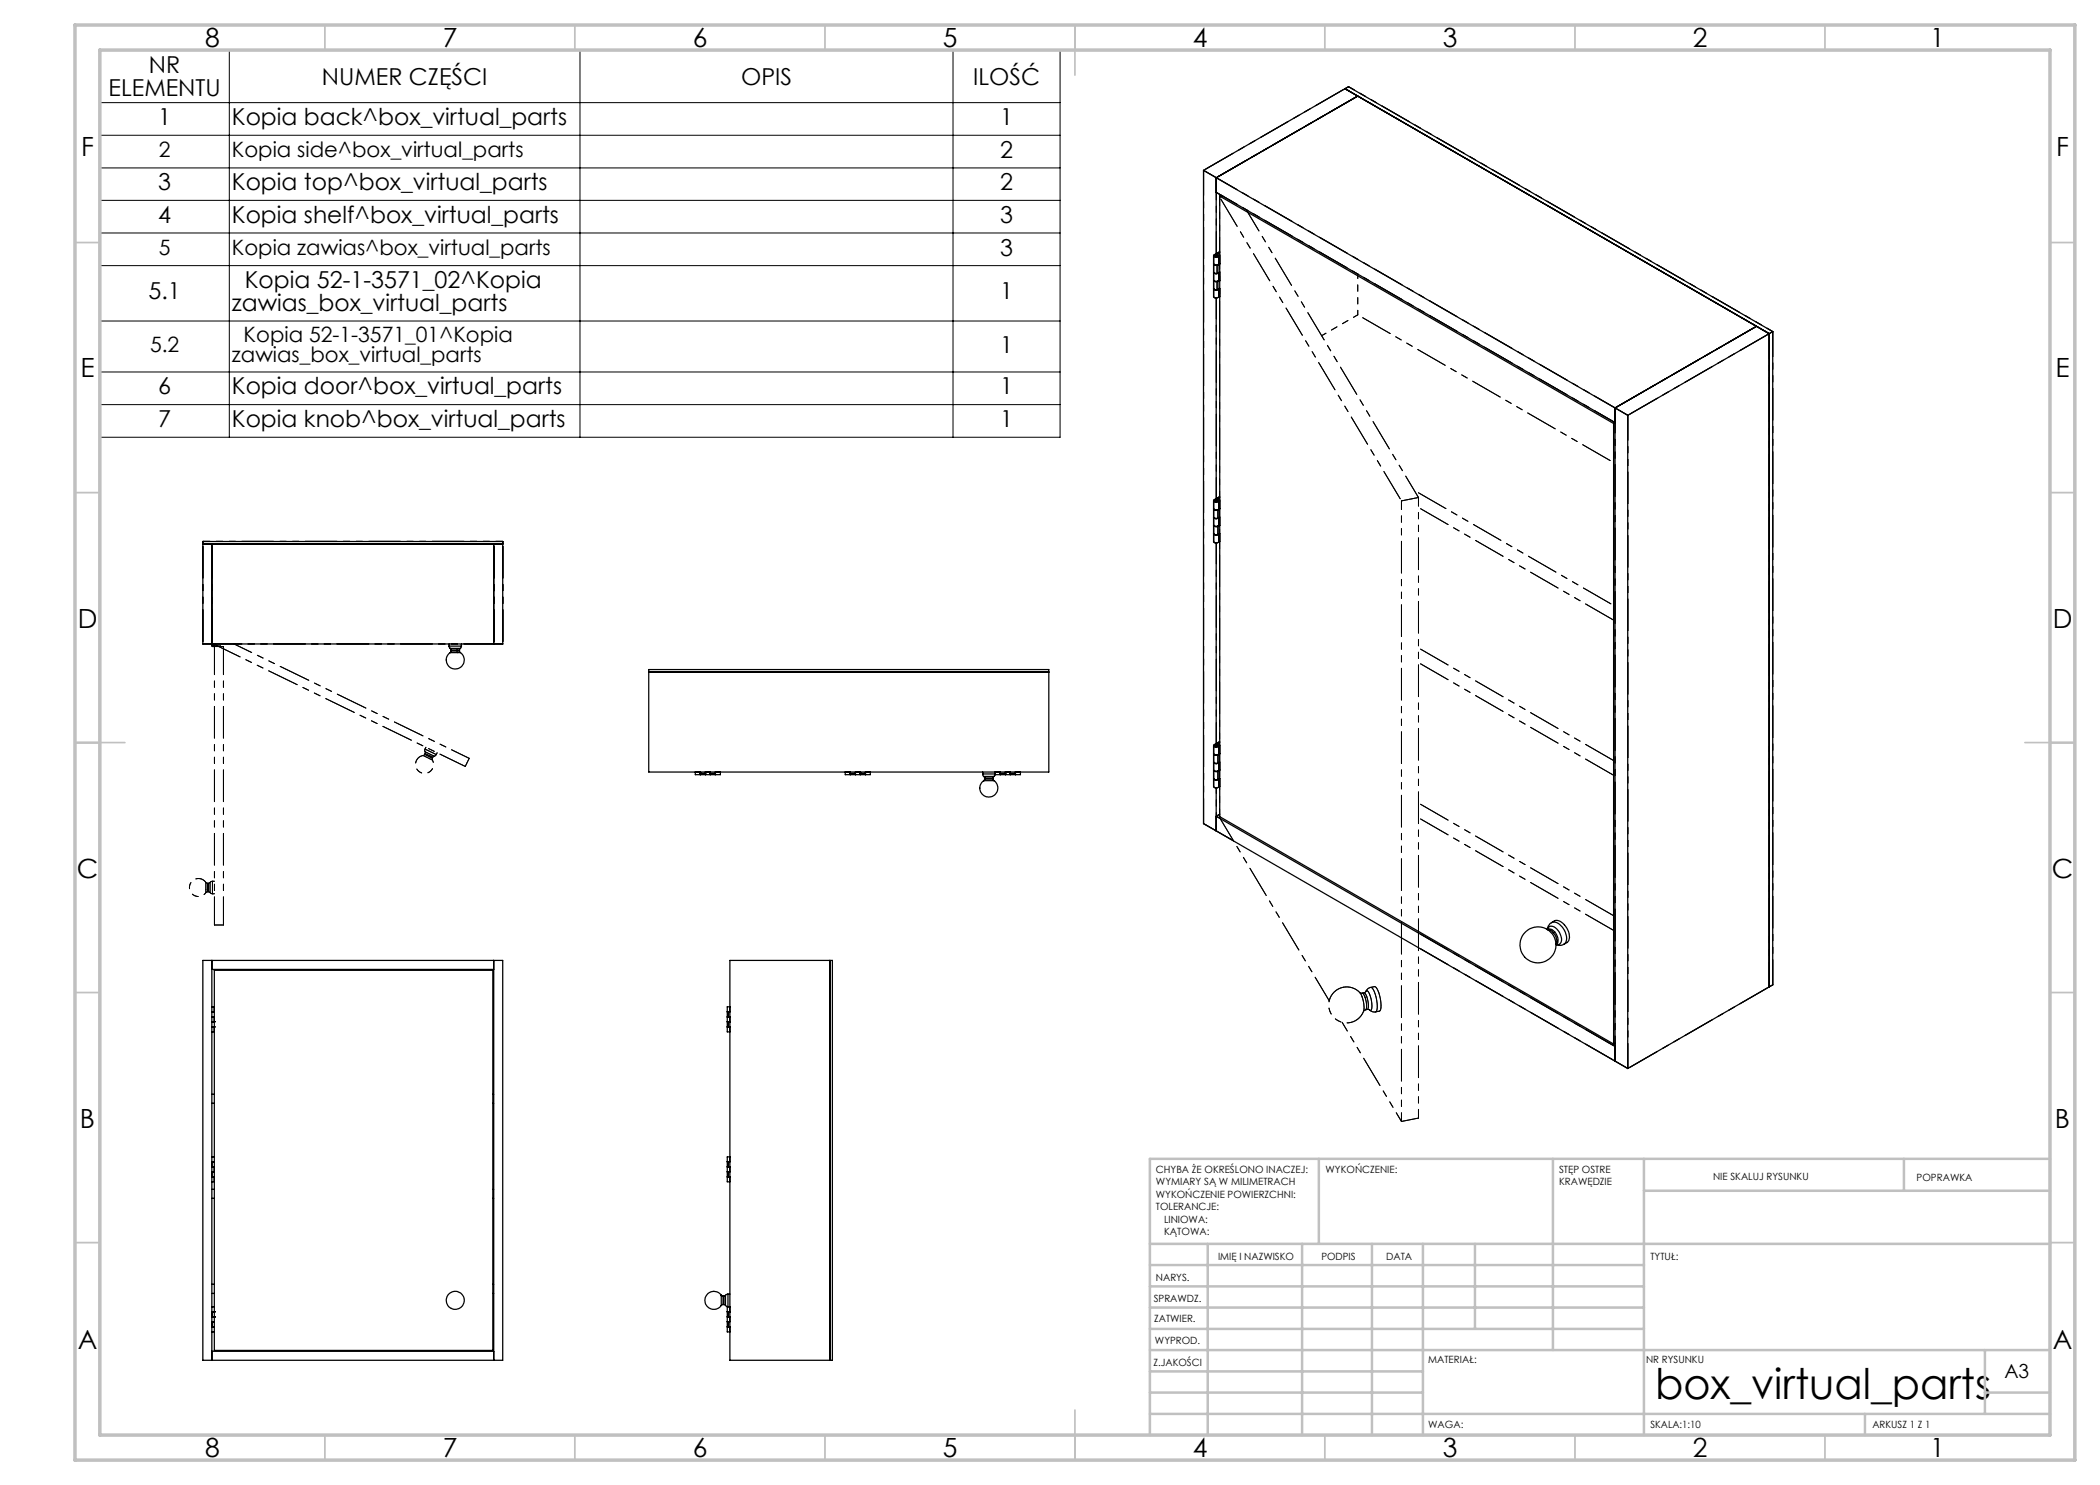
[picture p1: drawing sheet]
<svg xmlns="http://www.w3.org/2000/svg" width="420mm" height="297mm" viewBox="0 0 420 297" stroke-linecap="round" stroke-linejoin="round" font-family="sans-serif">
<g fill="none" stroke="#000" stroke-width=".2">
<path d="M20 10h192v77.5h-192zM45.9 10v77.5M116 10v77.5M190.6 10v77.5M20 27.1h192M20 33.6h192M20 20.5h192M20 40.1h192M20 46.6h192M20 53.1h192M20 64.2h192M20 74.4h192"/>
<path d="M20 80.9h192"/>
</g>
<g fill="none" stroke="#c0c0c0" stroke-width=".35">
<path d="M65 5v5M115 5v5M165 5v5M215 5v10M265 5v5M315 5v5M365 5v5M15 48.5h5M410 48.5h5M15 98.5h5M410 98.5h5M15 148.5h10"/>
<path d="M405 148.5h10M15 198.5h5M410 198.5h5M15 248.5h5M410 248.5h5M65 287v5M115 287v5M165 287v5M215 282v10M265 287v5M315 287v5M365 287v5"/>
</g>
<g fill="none" stroke="#c0c0c0" stroke-width=".5">
<path d="M263.8 231.8v17M310.6 231.8v38.2M328.8 231.8v55.2M328.8 238.2h81.2M380.8 231.8v6.4M410 231.8h-180v55.2M230 248.8h180M230 257.3h98.8M230 253h98.8M241.5 248.8v38.2M260.4 248.8v38.2M274.4 248.8v38.2"/>
<path d="M284.6 248.8v38.2M295 248.8v17M230 265.8h98.8M230 261.5h98.8M230 278.5h54.6M230 274.3h54.6M230 270h180M397 278.5h13M397 270v12.8M230 282.8h180M373 282.8v4.2"/>
</g>
<path d="M15 5h400v287h-400zM20 10h390v277h-390z" fill="none" stroke="#c0c0c0" stroke-width=".7"/>
<g fill="none" stroke="#000" stroke-width=".25">
<path d="M269 17.7l2.5 1.5-28.3 16.4M269 17.7l84.8 49M269 17.7l-28.3 16.4M269 17.7l.7-.3 84.8 48.9M240.7 34.1l2.5 1.5M240.7 34.1v130.6l2.5 1.5M243.2 38.5l79.8 46-.3 .2M243.2 35.6v15.1M243.2 35.6l79.8 46M243.9 39.2v124.1l78.8 45.5M243.9 39.2l78.8 45.5M244.2 39l-.3 .2"/>
<path d="M242.7 52.8l.3 .3 .6-.1M242.7 56.1l.3 .2h.6M242.7 52.7a.58 .58 0 0 0 1 0M242.7 56a.6 .6 0 0 0 1 0M242.7 52.8v6.5a.6 .6 0 0 0 1 0v-1.5M242.7 51.1v1.6M243 51.1a.27 .27 0 0 1 .3-.1 .27 .27 0 0 1 .2 .3h-.5zM243.2 59.6v40.1M243.6 53v1.6M243.6 56.3v1.6M243.7 54.6l-.6 .1-.4-.3 .2 .2h.7M243.7 57.8a.61 .61 0 0 1-1-.1l.5 .3 .4-.1"/>
<path d="M243.7 51.1v1.6M243.7 54.5v1.5M243.8 51.1v1.6M243.8 54.5v1.4M243.8 57.7v1.5l.1 .1M243.8 55.9l.1 .2-.3 .2M243.8 52.7l.1 .1-.3 .2M243.8 51.1h.1M243.8 52.7h-.1M243.8 55.9l-.1 .1M243.8 58.7l-.1 .1M243.9 50.3l-1.2 .7a.46 .46 0 0 0 .5 .5 .46 .46 0 0 0 .5-.5l-.4-.1v.1l.2 .1a.25 .25 0 0 1-.3 .2 .25 .25 0 0 1-.2-.3"/>
<path d="M243.9 57.7l-.3 .2M243.9 54.4l-.3 .2M243.9 51l-.1 .1M243.9 50.5l-.9 .5M353.8 66.7l-2.5-1.4-28.3 16.3M353.8 66.7l-28.3 16.4M353.8 66.7v130.7M354.5 66.3v130.7l-.7 .4M354.5 66.3l-.7 .4M243.9 99.3l-1.2 .7a.51 .51 0 0 0 .5 .5 .51 .51 0 0 0 .5-.4l-.4-.2 .1 .1a.25 .25 0 0 1-.2 .4 .25 .25 0 0 1-.2-.3v-.1M243.9 100h-.1M243.9 99.5l-.9 .5"/>
<path d="M322.7 84.7v124.1M323 81.6v130.6M323 81.6l2.5 1.5M325.5 83.1v130.6M40.6 108.3h59.9v20.5h-59.9zM40.6 108.8h59.9M42.4 108.8v20.3a.25 .25 0 0 0 .3 .2 .25 .25 0 0 0 .1-.3 .25 .25 0 0 0-.3-.1M98.7 108.8v20M242.7 100.2v8.1a.6 .6 0 0 0 1 0v-1.5M243 100l.5 .1a.25 .25 0 0 1-.3 .2 .25 .25 0 0 1-.2-.3zM243.2 108.6v40.1M243.6 102v1.6"/>
<path d="M243.6 105.3v1.6M243.7 103.6a.59 .59 0 0 1-1-.2l.5 .3 .4-.1M243.7 106.8a.59 .59 0 0 1-1-.1l.3 .3 .6-.1M243.7 101.7a.6 .6 0 0 1-1 0l.3 .4 .6-.1M243.7 105a.6 .6 0 0 1-1 0l.2 .3h.7M243.7 100.2v1.5M243.7 103.5v1.5M243.8 100v1.7M243.8 103.5v1.4M243.8 106.7v1.5l.1 .1M243.8 104.9l.1 .2-.3 .2M243.8 101.7l.1 .1-.3 .2"/>
<path d="M243.8 100l.1 .2M243.8 101.7h-.1M243.8 104.9l-.1 .1M243.8 107.7l-.1 .1M243.9 106.7l-.3 .2M243.9 103.4l-.3 .2M42.4 128.8v.3M42.4 128.9h.1M42.5 128.9h.2a.15 .15 0 0 1 .1 .2 .16 .16 0 0 1-.3 .1l-.1-.1M42.8 128.8v.1M42.9 128.8v.3M89.8 129.2l.2 .5"/>
<path d="M89.8 129.2h2.5M89.8 128.8v.4M90 130.5a1.79 1.79 0 0 0-.3 2.7 1.79 1.79 0 0 0 2.7 0 1.79 1.79 0 0 0-.3-2.7M90 129.7l.2 .3M90 130.5h2.1M90 129.7h2.1M90.2 130.2l-.2 .3M90.2 130.2h1.7M90.2 130h1.7M90.2 130v.2M91.9 130.2l.2 .3M91.9 130v.2"/>
<path d="M92.1 129.7l-.2 .3M92.3 129.2l-.2 .5M92.3 128.8v.4M129.8 133.9h80v20.5h-80zM129.8 134.4h80M139.1 154.4h1v.5v-.2M139.1 154.4v.5h5v-.5M139.1 154.4h.1M140.1 154.8h.1M140.1 154.5h.1M140.1 154.7h1M140.1 154.4v.3"/>
<path d="M141.1 154.8h.1M141.1 154.5h.1M141.1 154.7v.2v-.5h.9v.5l.1-.2M141.1 154.4v.3M142 154.8h.1M142 154.5h.1M142 154.4l.1 .3M142.1 154.7h1M143.1 154.7v.2M143.1 154.8h.1M143.1 154.5h.1M143.1 154.4v.3"/>
<path d="M143.1 154.4v.5M143.1 154.4h1M143.1 154.4h.1M144.1 154.4h.1M169.1 154.4h.9v.5l.1-.2M169.1 154.4v.5h5v-.5M169.1 154.4h.1M170 154.8h.1M170 154.5h.1M170 154.4l.1 .3M170.1 154.7h1M171.1 154.7v.2"/>
<path d="M171.1 154.8h.1M171.1 154.5h.1M171.1 154.4v.3M171.1 154.4h.9v.5v-.2M171.1 154.4v.5M171.1 154.4h.1M172 154.8h.1M172 154.5h.1M172 154.7h1.1M172 154.4v.3M173.1 154.7v.2M173.1 154.8h.1"/>
<path d="M173.1 154.5h.1M173.1 154.4v.3M173.1 154.4v.5M173.1 154.4h1M173.1 154.4h.1M174.1 154.4h.1M196.5 154.8l.2 .5M196.5 154.8h2.5M196.5 154.4v.4M196.7 156.1a1.79 1.79 0 0 0-.3 2.7 1.79 1.79 0 0 0 2.7 0 1.79 1.79 0 0 0-.3-2.7M196.7 155.3l.2 .3M196.7 156.1h2.1"/>
<path d="M196.7 155.3h2.1M196.9 155.8l-.2 .3M196.9 155.8h1.7M196.9 155.6h1.7M196.9 155.6v.2M198.6 155.8l.2 .3M198.6 155.6v.2M198.8 155.3l-.2 .3M199 154.8l-.2 .5M199 154.4v.4M199.1 154.4h.9v.5l.1-.2M199.1 154.4v.5h5v-.5"/>
<path d="M199.1 154.4h.1M200 154.8h.1M200 154.5h.1M200 154.4l.1 .3M200.1 154.7h1M201.1 154.8h.1M201.1 154.5h.1M201.1 154.7v.2v-.5h.9v.5l.1-.2M201.1 154.4v.3M202 154.8h.1M202 154.5h.1M202 154.4l.1 .3"/>
<path d="M202.1 154.7h1M203.1 154.7v.2M203.1 154.8h.1M203.1 154.5h.1M203.1 154.4v.3M203.1 154.4v.5M203.1 154.4h1M203.1 154.4h.1M204.1 154.4h.1M242.7 149.2v3.2l.3 .3 .6-.1M243 149l.5 .1a.25 .25 0 0 1-.3 .2 .25 .25 0 0 1-.2-.3zM243.2 157.6v8.6"/>
<path d="M243.6 151v1.6M243.6 154.3v1.6M243.7 155.8l-.2 .2h-.4l-.4-.3 .3 .3 .6-.1M243.7 152.5a.61 .61 0 0 1-1-.1v4.9a.57 .57 0 0 0 .5 .3 .57 .57 0 0 0 .5-.3v-1.5M243.7 150.7a.6 .6 0 0 1-1 0l.3 .4 .6-.1M243.7 154a.6 .6 0 0 1-1 0l.3 .3h.6M243.7 149.2v1.5M243.7 152.5v1.5M243.8 153.9l.1 .1-.3 .3M243.8 150.7l.1 .1-.3 .2M243.8 149l.1 .1M243.8 149v1.7"/>
<path d="M243.8 152.5v1.4M243.8 155.7v1.5l.1 .1M243.8 150.7h-.1M243.8 153.9l-.1 .1M243.8 156.7l-.1 .1M243.9 148.3l-1.2 .7a.46 .46 0 0 0 .5 .4 .46 .46 0 0 0 .5-.4l-.4-.1 .2 .2a.25 .25 0 0 1-.3 .2 .25 .25 0 0 1-.2-.3M243.9 155.7l-.3 .2M243.9 152.4l-.3 .2M243.9 149h-.1M243.9 148.5l-.9 .5M243.2 166.2l79.8 46M243.9 162.8l-.7 .5 79.8 46"/>
<path d="M40.6 192.1h59.9v80h-59.9zM42.4 192.1v80M42.4 193.9h56.3M42.9 194.1h55.7v76h-55.7zM98.7 192.1v80M146 192.1h20.5v80h-20.5zM166 192.1v80M309.6 185.9h.1M309.6 185.9a2.21 2.21 0 0 1 1.6 2.9M309.6 185.9h-.1a.88 .88 0 0 1 .7-.7 .88 .88 0 0 1 .9 .4 2.81 2.81 0 0 1 1 3l-.3 .3h-.6l.1-.1M309.6 185.9a1.93 1.93 0 0 1 2 2v.6l-.3 .3M310.3 184.5l-.7 .7-.1 .7"/>
<path d="M310.3 184.5a1.62 1.62 0 0 1 2.6 .5 2.94 2.94 0 0 1 .7 3.3l-.8 .5M310.3 184.5a1.8 1.8 0 0 1 2.2 .9 2.72 2.72 0 0 1 .4 3.3l-.1 .1M312.8 188.8l-.8 .3-.9-.2M353.8 197.4l-28.3 16.3M42.4 203.4h.5M42.4 202.4h.5M42.4 205.4h.5M42.4 204.4h.5M42.4 201.4h.5M42.4 202.3h.5M42.4 206.4h.5M42.4 205.4h.1"/>
<path d="M42.4 204.4h.1M42.4 218.9h.5M42.4 202.3v.1M42.4 203.4h.1M42.8 204.4h.1M42.8 205.4h.1M42.8 202.3v.1M42.8 203.4h.1M42.9 204.4h.1M42.9 205.4h.1M98.6 218.9h.1M145.5 202.4h.2"/>
<path d="M145.5 203.4h.2M145.5 202.3h.4M145.5 203.4h.4M145.6 205.4h.1M145.6 204.4h.1M145.6 202.3v.1M145.6 203.4h.1M145.7 205.4h-.2h.4v1M145.7 202.4v1M145.7 204.4v1M145.7 205.4h.3M145.7 204.4h.3"/>
<path d="M145.7 203.4h.3M145.7 202.4h.3M145.9 204.4h.1M145.9 205.4h.1M145.9 202.3v.1M145.9 203.4h.1M145.9 203.4v1h-.4h.2M145.9 201.4h-.4v5h.4M145.9 201.4v.9M145.9 202.3h.1M145.9 206.4h.1M145.9 201.4h.1"/>
<path d="M323 208.7l-.3 .1M323 212.2l2.5 1.5M42.4 233.4h.5M42.4 232.3l.5 .1zM42.4 234.4h.5M42.4 235.4h.5M42.4 236.4h.5M42.4 234.3h.5M42.4 231.4h.5M42.4 239.7h.5M42.4 237.9h.5M42.4 220.7h.5"/>
<path d="M42.4 232.3v.1M42.4 233.4h.1M42.4 234.3v.1M42.4 235.4h.1M42.8 232.3v.1M42.8 233.4h.1M42.8 234.3v.1M42.8 235.4h.1M98.6 239.7h.1M98.6 237.9h.1M98.6 220.7h.1M145.5 233.4h.2"/>
<path d="M145.5 235.4h.2M145.5 234.4h.2M145.5 233.4h.4M145.5 234.3h.4M145.5 235.4h.4M145.6 232.3v.1M145.6 233.4h.1M145.6 234.3v.1M145.6 235.4h.1M145.7 232.4v1M145.7 234.4v1M145.7 235.4h.3"/>
<path d="M145.7 234.4h.3M145.7 233.4h.3M145.7 232.4h.3M145.9 232.3v.1M145.9 233.4h.1M145.9 234.3v.1M145.9 235.4h.1M145.9 231.4v.9h-.4l.2 .1M145.9 231.4h-.4v5h.4M145.9 233.4v.9M145.9 235.4v1M145.9 234.3h.1"/>
<path d="M145.9 236.4h.1M145.9 231.4h.1M42.4 258.7h.5M42.4 256.9h.5M98.6 258.7h.1M98.6 256.9h.1M144.3 259a1.79 1.79 0 0 0-2.7-.3 1.79 1.79 0 0 0 0 2.7 1.79 1.79 0 0 0 2.7-.3M144.3 259l.3 .2M144.3 259v2.1M144.6 259.2v1.7M144.6 259.2h.2M144.8 259.2v1.7"/>
<path d="M145.1 259.1l-.3 .1M145.1 259.1v2M145.6 258.8l-.5 .3M145.6 258.8v2.5M145.6 258.8h.4M42.4 263.4h.5zM42.4 262.4h.5zM42.4 265.4h.5M42.4 264.3l.5 .1zM42.4 261.4h.5M42.4 266.4h.5M42.4 270.3h56.3"/>
<path d="M42.4 263.4h.1M42.4 262.4h.1M42.4 264.3v.1M42.4 265.4h.1M42.8 262.4h.1M42.8 263.4h.1M42.8 264.3v.1M42.8 265.4h.1M42.9 262.4h.1M42.9 263.4h.1M144.6 260.9l-.3 .2M144.6 260.9h.2"/>
<path d="M144.8 260.9l.3 .2M145.1 261.1l.5 .2M145.5 265.4h.2M145.5 265.4h.4M145.6 263.4h.1M145.6 262.4h.1M145.6 264.3v.1M145.6 265.4h.1M145.6 261.3h.4M145.7 263.4h-.2h.4v.9h-.4l.2 .1M145.7 262.4h-.2h.4v-1h-.4v5h.4M145.7 265.4h.3"/>
<path d="M145.7 262.4v1M145.7 264.4v1M145.7 264.4h.3M145.7 263.4h.3M145.7 262.4h.3M145.9 262.4h.1M145.9 263.4h.1M145.9 264.3v.1M145.9 265.4h.1M145.9 265.4v1M145.9 266.4h.1"/>
<circle cx="42.6" cy="129.1" r=".16"/>
<circle cx="307.6" cy="189" r="3.6"/>
<circle cx="91.1" cy="260.1" r="1.8"/>
</g>
<g fill="none" stroke="#000" stroke-width=".2" stroke-dasharray="6.3 1.3 1.3 1.3 1.3 1.3">
<path d="M269 17.7l.7-.4M271.6 19.2l-2.6-1.5M243.3 35.5v3M243.3 35.5l-2.6-1.4M243.9 39.4l.7-.1M242.7 52.8v1.6M242.7 56v1.7M242.7 51.1v1.6M242.7 54.5v1.5M242.7 57.7v1.6M242.7 54.4l.3 .3h.4M242.7 57.7l.3 .2h.4"/>
<path d="M242.7 52.7a.57 .57 0 0 0 1 0M242.7 56a.57 .57 0 0 0 1 0M242.9 50.9l1-.6M243 51l.9-.5M243.1 51h.4a.22 .22 0 0 1-.3 .3 .22 .22 0 0 1-.2-.3h.1M243.3 51l.2 .1a.24 .24 0 0 1-.3 .2 .24 .24 0 0 1-.2-.3M243.3 51l.1-.1M243.4 50.9l.3 .1a.45 .45 0 0 1-.5 .4 .45 .45 0 0 1-.4-.4l.1-.1M243.4 56.3v1.6M243.4 56.3l.5-.1M243.4 53v1.7M243.4 53l.5-.1"/>
<path d="M243.4 53h-.4l-.3-.2M243.4 56.3h-.4l-.3-.3M243.6 54.6l-.5 .1-.4-.3M243.6 57.9l-.5 .1-.4-.3M243.7 52.8h.1M243.7 52.8v.1M243.7 56.1h.1M243.7 56v.1M243.7 52.9v-.1M243.7 56.1v-.1M243.7 52.7v-1.6M243.7 56v-1.4"/>
<path d="M243.7 59.3v-1.4M243.7 58.8l.1-.1M243.7 59.3a.58 .58 0 0 1-1 0M243.8 51.2h.1M243.8 51.2l.1 .1M243.8 51.2v1.6M243.8 52.8l-.1 .1M243.8 54.6v1.5M243.8 56.1h-.1M243.8 57.9v1.5M243.9 59.5v-1.7M243.9 57.8l-.5 .1"/>
<path d="M243.9 56.2v-1.6M243.9 54.6l-.5 .1M243.9 52.9v-1.6M243.9 52.9l-.1-.1M243.9 56.2l-.1-.1M243.9 59.5l-.1-.1M353.9 66.7l-2.6-1.5M353.9 66.7l.7-.4M242.9 99.9l1-.6M243.3 100l.2 .1a.24 .24 0 0 1-.3 .2 .24 .24 0 0 1-.2-.3M243.3 100l.1-.1M243.4 99.9l.3 .1a.45 .45 0 0 1-.5 .4 .45 .45 0 0 1-.4-.4l.1-.1"/>
<path d="M323 81.6v2.9M325.6 83l-2.6-1.4M40.6 108.8v-.5M42.4 108.8h-1.8M100.6 108.8h-1.8M100.6 108.8v-.5M242.7 101.8v1.6M242.7 105v1.7M242.7 100.1v1.6M242.7 103.4v1.6M242.7 106.7v1.6M242.7 103.4l.3 .3 .6-.1"/>
<path d="M242.7 106.7l.3 .2h.6M242.7 101.7a.57 .57 0 0 0 1 0M242.7 105a.57 .57 0 0 0 1 0M243 100l.5 .1a.25 .25 0 0 1-.3 .2 .25 .25 0 0 1-.2-.3M243 100l.9-.5M243.6 105.2v1.7M243.6 105.2l.3-.1M243.6 102v1.6M243.6 102l.3-.2M243.6 102h-.6l-.3-.3M243.6 105.2l-.6 .1-.3-.3M243.7 103.5a.58 .58 0 0 1-1-.1"/>
<path d="M243.7 106.8a.58 .58 0 0 1-1-.1M243.7 101.7v-1.6M243.7 105v-1.5M243.7 108.3v-1.5M243.7 107.8l.1-.1M243.7 108.3a.58 .58 0 0 1-1 0M243.8 100l.1 .1M243.8 100v1.7M243.8 100h.1M243.8 101.7h-.1M243.8 103.5v1.4M243.8 104.9l-.1 .1"/>
<path d="M243.8 106.7v1.5M243.9 106.7l-.3 .2M243.9 103.4l-.3 .2M243.9 101.7h-.1M243.9 105l-.1-.1M243.9 108.2h-.1M280.3 100.2l3.4-.7M42.4 129.1v-.3M42.4 128.8h-1.8M42.5 128.9v-.1M42.5 129.1v-.3M42.5 129l.1-.1a.15 .15 0 0 1 .2 .1 .15 .15 0 0 1-.2 .2 .15 .15 0 0 1-.1-.2"/>
<path d="M42.5 128.8a.25 .25 0 0 1 .4 .2 .25 .25 0 0 1-.2 .3 .25 .25 0 0 1-.3-.2M42.5 128.9h.1a.15 .15 0 0 1 .2 .1 .15 .15 0 0 1-.2 .2l-.1-.1M42.6 128.9h.1a.15 .15 0 0 1 0 .2 .15 .15 0 0 1-.2 0 .15 .15 0 0 1 .1-.2M42.6 129.3h.3M42.8 128.8v.1M42.8 129.2l.2-.3M42.9 129.1v-.3M42.9 128.9v-.1M42.9 128.9h.1M42.9 128.9h-.1M42.9 129.3h1.8M42.9 129.2v.1"/>
<path d="M42.9 129.2h1.2M42.9 129.2h-.1M43 128.9v-.1M44.1 129.2v.1M100.6 128.8h-1.8M84.6 151.1a1.8 1.8 0 0 0-1.3 1M84.6 151.1l1.3 .6M84.9 150.9l-.3 .2M84.9 150.9l1.1 .5M85 149.8v.6M85 149.8l2.3 1.1M85 150.4v.3"/>
<path d="M85 150.7l-.1 .2M85 150.7l1.1 .5M85.2 149.5l-.2 .3M85.9 151.7l.6 .3M86 151.4l.5 .2M86.1 151.2l.4 .3M86.5 151.6v-.1M86.5 152v-.4M86.5 151.5l.3-.3M86.8 151.2l.5-.3M86.8 151.2l-1.8-.8M87.3 150.9l.1-.3"/>
<path d="M93.1 153.3l.7-1.6M242.7 150.8v1.6M242.7 154v1.7M242.7 149.1v1.6M242.7 152.4v1.6M242.7 155.7v1.6M242.7 152.4l.3 .3 .6-.1M242.7 155.7l.3 .2h.6M242.7 150.7a.57 .57 0 0 0 1 0M242.7 154a.57 .57 0 0 0 1 0M242.9 148.9l1-.6M243 149l.5 .1a.25 .25 0 0 1-.3 .2 .25 .25 0 0 1-.2-.3"/>
<path d="M243 149l.9-.5M243.3 149h.2a.24 .24 0 0 1-.3 .3 .24 .24 0 0 1-.2-.3M243.3 149l.1-.1M243.4 148.9l.3 .1a.45 .45 0 0 1-.5 .4 .45 .45 0 0 1-.4-.4l.1-.1M243.6 154.2v1.7M243.6 154.2l.3-.2M243.6 151v1.6M243.6 151l.3-.2M243.6 151h-.6l-.3-.3M243.6 154.2l-.6 .1-.3-.3M243.7 152.5a.58 .58 0 0 1-1-.1M243.7 155.8a.58 .58 0 0 1-1-.1"/>
<path d="M243.7 150.7v-1.6M243.7 154v-1.5M243.7 157.3v-1.5M243.7 156.8l.1-.1M243.7 157.3a.58 .58 0 0 1-1 0M243.8 149l.1 .1M243.8 149v1.7M243.8 149h.1M243.8 150.7h-.1M243.8 152.5v1.4M243.8 153.9l-.1 .1M243.8 155.7v1.5"/>
<path d="M243.9 155.7l-.3 .2M243.9 152.4l-.3 .2M243.9 150.7h-.1M243.9 154l-.1-.1M243.9 157.2h-.1M41.2 176.5a1.8 1.8 0 0 0-1.5-.8M41.2 178.5l.3-.1M41.2 177.9v.6M41.2 176.5v1.4M41.5 176.7l-.3-.2M41.5 178.4h.2M41.5 177.9v.5"/>
<path d="M41.5 176.7v1.2M41.7 178.4l.3 .1M41.7 176.7h-.2M41.7 177.9v.5M41.7 176.7v1.2M42 178.5l.5 .3M42 176.5l-.3 .2M42 178.5v-2M42.5 178.8h.4M42.5 176.3l-.5 .2M42.5 176.3v2.5M42.9 176.3h-.4"/>
<path d="M243.3 163.2l.7 .5M243.3 163.2v3M243.3 166.2l3.4 2M243.3 166.2l-2.6-1.5M243.9 162.9l-.6 .3M42.9 185h1.8M272 198.5a3.6 3.6 0 0 0-3.4-1M272 198.5l.4 .9M272.4 199.4a5.6 5.6 0 0 1 .3 2.8M272.4 198.6l-.4-.1M272.4 198.6l.3 .2 .3 .6M272.8 198.6h-.4"/>
<path d="M272.8 198.6l.2 .1 .4 .7M273 199.4a2.98 2.98 0 0 1 .1 2.6M273.2 198.3l-.4 .3M273.4 199.4a2.98 2.98 0 0 1 .1 2.5M274.1 197.5a3.2 3.2 0 0 1 1.2 2.6 2.72 2.72 0 0 1-.2 2.3M274.2 197.5l-.6 .3-.4 .5M274.9 197.3l-.8 .2M274.9 197.3l.4 .3 .4 .9M275.7 198.5a5.8 5.8 0 0 1 .3 3.7h-.1M353.9 197.4l.7-.4M272.7 202.2l.4-.2M272.7 202.2h.1"/>
<path d="M273.1 202l.4-.1M273.5 201.9l.4 .1M273.9 202l.6 .4h.6M273.9 202l.3 .1a4.4 4.4 0 0 0-.7-3.9l-.3 .1M275.1 202.4l.8-.2M323 209.3v2.9M325.6 213.7l-2.6-1.5M280.3 224.3l3.4-.7"/>
</g>
<path d="M83.3 152.1a1.8 1.8 0 0 0 1.7 2.6 1.8 1.8 0 0 0 1.5-2.7M39.7 175.7a1.8 1.8 0 0 0-1.6 2.6 1.8 1.8 0 0 0 3.1 .2" fill="none" stroke="#000" stroke-width=".2" stroke-dasharray="6.3 1.3 1.3 1.3 1.3 1.3" stroke-dashoffset="5.8"/>
<path d="M42.9 129.3v55.7M43 128.9l50.1 24.4M44.7 129.3v55.7" fill="none" stroke="#000" stroke-width=".2" stroke-dasharray="6.3 1.3 1.3 1.3 1.3 1.3" stroke-dashoffset=".7"/>
<path d="M98.8 108.8h-56.4M42.4 128.8h56.4" fill="none" stroke="#000" stroke-width=".2" stroke-dasharray="6.3 1.3 1.3 1.3 1.3 1.3" stroke-dashoffset=".4"/>
<g fill="none" stroke="#000" stroke-width=".2" stroke-dasharray="6.3 1.3 1.3 1.3 1.3 1.3" stroke-dashoffset="-.5">
<path d="M269 17.7l-28.3 16.4M271.6 19.2l-28.3 16.3M243.9 39.4l36.4 60.8M351.3 65.2l-28.3 16.4M353.9 66.7l-28.3 16.3M323 81.6l28.3-16.4M40.6 108.8v20M42.4 108.8v20M98.8 108.8v20M100.6 108.8v20M283.7 101.5l39.3 22.7M98.8 128.8v-20"/>
<path d="M283.7 129.6l39.3 22.7M283.7 132.5l39.3 22.7M283.7 160.6l39.3 22.7M283.7 163.6l39.3 22.7M283.7 186.6l39.3 22.7M283.7 189.5l39.3 22.7M325.6 213.7l28.3-16.3"/>
</g>
<path d="M100.6 108.8h-60M100.6 108.3h-60" fill="none" stroke="#000" stroke-width=".2" stroke-dasharray="6.3 1.3 1.3 1.3 1.3 1.3" stroke-dashoffset="4.9"/>
<path d="M46.8 128.8l47 22.9" fill="none" stroke="#000" stroke-width=".2" stroke-dasharray="6.3 1.3 1.3 1.3 1.3 1.3" stroke-dashoffset="2.4"/>
<path d="M268.6 197.5a3.6 3.6 0 0 0-2 5.8 3.6 3.6 0 0 0 6.1-1.1" fill="none" stroke="#000" stroke-width=".2" stroke-dasharray="6.3 1.3 1.3 1.3 1.3 1.3" stroke-dashoffset="2"/>
<path d="M240.7 34.1v130.6M249.2 41.9l34.5 57.6M323 81.6v130.6M325.6 83v130.7M353.9 197.4v-130.7M354.6 197v-130.7" fill="none" stroke="#000" stroke-width=".2" stroke-dasharray="6.3 1.3 1.3 1.3 1.3 1.3" stroke-dashoffset="1.4"/>
<path d="M243.9 39.4v124.1M283.7 99.5v124.1M280.3 100.2v124.1" fill="none" stroke="#000" stroke-width=".2" stroke-dasharray="6.3 1.3 1.3 1.3 1.3 1.3" stroke-dashoffset="4.6"/>
<path d="M243.9 163.5l21.9 36.6" fill="none" stroke="#000" stroke-width=".2" stroke-dasharray="6.3 1.3 1.3 1.3 1.3 1.3" stroke-dashoffset=".9"/>
<path d="M268.4 204.5l11.9 19.8" fill="none" stroke="#000" stroke-width=".2" stroke-dasharray="6.3 1.3 1.3 1.3 1.3 1.3" stroke-dashoffset="4.3"/>
<path d="M282.8 98.1l40.2 23.2" fill="none" stroke="#000" stroke-width=".2" stroke-dasharray="6.3 1.3 1.3 1.3 1.3 1.3" stroke-dashoffset="-1"/>
<path d="M271.6 63l-7.3 4.1M271.6 63v-8.2" fill="none" stroke="#000" stroke-width=".2" stroke-dasharray="6.3 1.3 1.3 1.3 1.3 1.3" stroke-dashoffset="5.4"/>
<path d="M323 92.7l-51.4-29.7" fill="none" stroke="#000" stroke-width=".2" stroke-dasharray="6.3 1.3 1.3 1.3 1.3 1.3" stroke-dashoffset="-1.1"/>
<path d="M243.3 35.5l79.7 46.1M243.3 38.5l79.7 46M351.3 65.2l-79.7-46" fill="none" stroke="#000" stroke-width=".2" stroke-dasharray="6.3 1.3 1.3 1.3 1.3 1.3" stroke-dashoffset="1.6"/>
<path d="M243.3 35.5v15.2" fill="none" stroke="#000" stroke-width=".2" stroke-dasharray="6.3 1.3 1.3 1.3 1.3 1.3" stroke-dashoffset="1.9"/>
<path d="M243.3 59.6v40.1M243.3 108.6v40.1" fill="none" stroke="#000" stroke-width=".2" stroke-dasharray="6.3 1.3 1.3 1.3 1.3 1.3" stroke-dashoffset="2.2"/>
<path d="M243.3 157.6v8.6" fill="none" stroke="#000" stroke-width=".2" stroke-dasharray="6.3 1.3 1.3 1.3 1.3 1.3" stroke-dashoffset="5.2"/>
<path d="M353.9 66.7l-84.9-49M354.6 66.3l-84.9-49" fill="none" stroke="#000" stroke-width=".2" stroke-dasharray="6.3 1.3 1.3 1.3 1.3 1.3" stroke-dashoffset="5"/>
<text font-size="8.5" x="331" y="279.7">box_virtual_parts</text>
<g font-size="5.3">
<text x="41" y="9.5">8</text>
<text x="88.5" y="9.5">7</text>
<text x="138.5" y="9.5">6</text>
<text x="188.5" y="9.5">5</text>
<text x="238.5" y="9.5">4</text>
<text x="288.5" y="9.5">3</text>
<text x="338.5" y="9.5">2</text>
<text x="386" y="9.5">1</text>
<text x="16.2" y="31.3">F</text>
<text x="411.2" y="31.3">F</text>
<text x="16.1" y="75.5">E</text>
<text x="411.1" y="75.5">E</text>
<text x="15.5" y="125.5">D</text>
<text x="410.5" y="125.5">D</text>
<text x="15.4" y="175.5">C</text>
<text x="410.4" y="175.5">C</text>
<text x="16" y="225.5">B</text>
<text x="411" y="225.5">B</text>
<text x="15.5" y="269.8">A</text>
<text x="410.5" y="269.8">A</text>
<text x="41" y="291.5">8</text>
<text x="88.5" y="291.5">7</text>
<text x="138.5" y="291.5">6</text>
<text x="188.5" y="291.5">5</text>
<text x="238.5" y="291.5">4</text>
<text x="288.5" y="291.5">3</text>
<text x="338.5" y="291.5">2</text>
<text x="386" y="291.5">1</text>
</g>
<g font-size="4.7">
<text x="29.8" y="14.7">NR</text>
<text x="64.4" y="16.9">NUMER CZĘŚCI</text>
<text x="148.2" y="16.9">OPIS</text>
<text x="194.6" y="16.9">ILOŚĆ</text>
<text x="21.7" y="19.2">ELEMENTU</text>
<text x="31.6" y="25">1</text>
<text x="46.4" y="25">Kopia back^box_virtual_parts</text>
<text x="200" y="25">1</text>
<text x="200" y="31.5">2</text>
<text x="31.6" y="38.1">3</text>
<text x="46.4" y="38.1">Kopia top^box_virtual_parts</text>
<text x="200" y="38.1">2</text>
<text x="31.6" y="44.6">4</text>
<text x="46.4" y="44.6">Kopia shelf^box_virtual_parts</text>
<text x="200" y="44.6">3</text>
<text x="200" y="51.1">3</text>
<text x="29.7" y="59.9">5.1</text>
<text x="49" y="57.6">Kopia 52-1-3571_02^Kopia</text>
<text x="200" y="59.9">1</text>
<text x="46.4" y="62.2">zawias_box_virtual_parts</text>
<text x="200" y="70.5">1</text>
<text x="31.6" y="78.9">6</text>
<text x="46.4" y="78.9">Kopia door^box_virtual_parts</text>
<text x="200" y="78.9">1</text>
<text x="31.6" y="85.4">7</text>
<text x="46.4" y="85.4">Kopia knob^box_virtual_parts</text>
<text x="200" y="85.4">1</text>
</g>
<g font-size="4.2">
<text x="31.8" y="31.4">2</text>
<text x="46.4" y="31.4">Kopia side^box_virtual_parts</text>
<text x="31.8" y="51">5</text>
<text x="46.4" y="51">Kopia zawias^box_virtual_parts</text>
<text x="30" y="70.4">5.2</text>
<text x="48.7" y="68.4">Kopia 52-1-3571_01^Kopia</text>
<text x="46.4" y="72.5">zawias_box_virtual_parts</text>
</g>
<text font-size="3.9" x="400.9" y="275.5">A3</text>
<g font-size="2">
<text x="231.2" y="234.6">CHYBA ŻE OKREŚLONO INACZEJ:</text>
<text x="231.2" y="237.1">WYMIARY SĄ W MILIMETRACH</text>
<text x="231.2" y="239.6">WYKOŃCZENIE POWIERZCHNI:</text>
<text x="265.1" y="234.6">WYKOŃCZENIE:</text>
<text x="311.8" y="234.6">STĘP OSTRE</text>
<text x="311.8" y="237.1">KRAWĘDZIE</text>
<text x="342.6" y="236">NIE SKALUJ RYSUNKU</text>
<text x="383.3" y="236.2">POPRAWKA</text>
<text x="231.2" y="242.1">TOLERANCJE:</text>
<text x="232.8" y="244.6">LINIOWA:</text>
<text x="232.8" y="247.1">KĄTOWA:</text>
<text x="243.6" y="251.9">IMIĘ I NAZWISKO</text>
<text x="264.3" y="251.9">PODPIS</text>
<text x="277.2" y="251.9">DATA</text>
<text x="330.1" y="251.9">TYTUŁ:</text>
<text x="231.2" y="256.1">NARYS.</text>
<text x="230.7" y="260.3">SPRAWDZ.</text>
<text x="230.8" y="264.4">ZATWIER.</text>
<text x="231" y="268.8">WYPROD.</text>
<text x="230.7" y="273.1">Z.JAKOŚCI</text>
<text x="285.6" y="272.5">MATERIAŁ:</text>
<text x="329.2" y="272.7">NR RYSUNKU</text>
<text x="285.6" y="285.5">WAGA:</text>
<text x="330.1" y="285.6">SKALA:1:10</text>
<text x="374.5" y="285.6">ARKUSZ 1 Z 1</text>
</g>
</svg>
